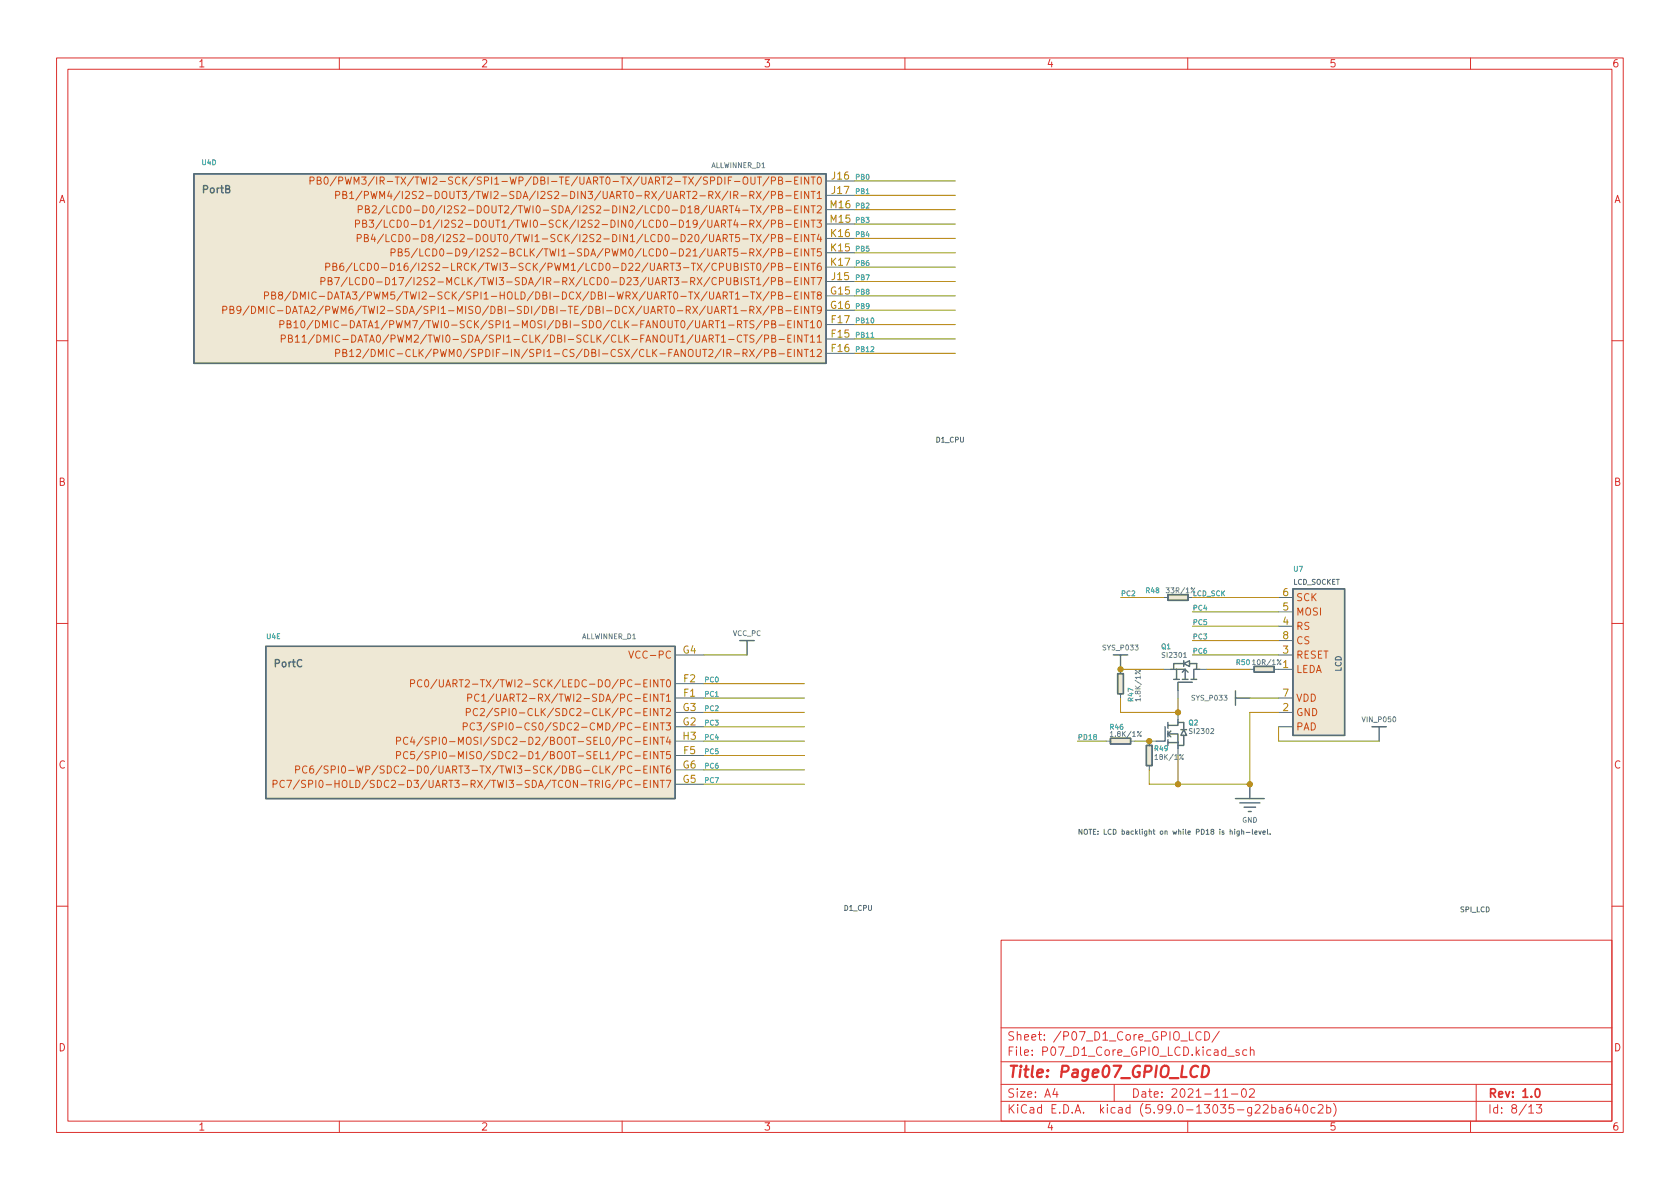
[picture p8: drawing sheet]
<svg xmlns="http://www.w3.org/2000/svg" width="297mm" height="210mm" viewBox="0 0 297 210" stroke-linecap="round" stroke-linejoin="round" font-family="sans-serif">
<g fill="none" stroke="#dc322f" stroke-width=".18">
<path d="M10 10.2h277v190.1h-277zM12 12.2h273v186.1h-273zM60 10.2v2M110 10.2v2M160 10.2v2M210 10.2v2M260 10.2v2M10 60.2h2M285 60.2h2M10 110.2h2M285 110.2h2M10 160.2h2"/>
<path d="M177 166.3h108v32h-108zM285 160.2h2M60 198.3v2M110 198.3v2M160 198.3v2M177 194.8h108M177 191.8h108M177 187.8h108M177 181.8h108M186.5 192.5l-.4 1h1M186.9 193v1M197 191.8v3"/>
<path d="M210 198.3v2M212.4 182.6a.6 .6 0 0 0-.8 0 .6 .6 0 0 0-.2 .7 .56 .56 0 0 0 .3 .6 .56 .56 0 0 0 .7-.1M213 182.4a.76 .76 0 0 1 .9 .8 .76 .76 0 0 1-.9 .7zM215.6 182.4l-1.3 1.9M216.2 194h.9M217.1 186.8h1.1M217.7 193.5h1.2M219.1 185.7l-.4-.1-.2 .2 .1 .3 .5 .1v.4h-.6M219.7 192.6l.2-.1a.81 .81 0 0 1 .5 .7 .81 .81 0 0 1-.3 .8h-.1a.81 .81 0 0 1-.6-.6 .81 .81 0 0 1 .3-.8zM220.4 185.7l-.4-.1-.3 .3v.4l.2 .3h.5M220.9 192.7l.6-.2 .2 .2 .1 .3-.9 1h.9M221.1 185.8l.2-.2 .3 .1 .1 .9"/>
<path d="M221.1 185.1v1.5M224.9 195.9l.4-.1 .3 .3v.4l-.2 .3h-.5M224.9 195.3v1.5M226.2 195.9h.6l.1 .9M226.9 196.2l-.5 .1a.29 .29 0 0 0-.3 .2 .29 .29 0 0 0 .3 .3h.5M228.2 195.3a.59 .59 0 0 0-.7 .7v.5l.1 .3h.5l.2-.1 .1-.5-.2-.2-.4-.1-.3 .3M229.3 195.3l-.4 1h1M229.6 195.8v1M230.5 195.5l.2-.2a.81 .81 0 0 1 .6 .7 .81 .81 0 0 1-.3 .8h-.1a.81 .81 0 0 1-.4-1.3zM232.5 195.9l-.4-.1-.3 .3v.4l.1 .3h.6M233.1 195.5l.5-.2 .3 .2v.3l-.9 1h.9M234.6 195.9l.4-.1 .3 .3v.4l-.2 .3h-.5"/>
<path d="M234.6 195.3v1.5M235.8 195.1a1.72 1.72 0 0 1 0 2.3M260 198.3v2M261 191.8v6.5M270.3 195.8l.4-.5v1.5M270.3 196.8h.9M271.7 195.3h.9l-.5 .6 .4 .1v.7l-.2 .1h-.4l-.2-.1"/>
</g>
<path d="M271.6 192.6l.2-.1a.82 .82 0 0 1 .6 .7 .82 .82 0 0 1-.3 .8h-.2a.81 .81 0 0 1-.6-.6 .81 .81 0 0 1 .3-.8z" fill="none" stroke="#dc322f" stroke-width=".3"/>
<path d="M212.7 188.5h.5a1.08 1.08 0 0 1 .5 1 1.08 1.08 0 0 1-.8 1h-.4z" fill="none" stroke="#dc322f" stroke-width=".4"/>
<g fill="none" stroke="#586e75" stroke-width=".25">
<path d="M34.3 30.7h111.7v33.6h-111.7zM47 114.3h72.4v26.9h-72.4zM130.8 113.3h2.5M132.1 113.3v2.5M196.8 115.8h2.6M197.6 119.1h1v3.6h-1zM198.1 115.8v2.6M206.5 105.2h3.6v1h-3.6zM207 118.4h1M208 118.4h1.5v1.7M208 118.4v1.7M209 118.9l.5-.5 .6 .5"/>
<path d="M209.3 117.3h-1.8v1.1M209.3 117.3l1-.5v1.1zM209.3 116.8v1.1M210.3 117.3h1.3v1.1M212.1 118.4h-1v1.7M221.7 117.9h3.6v1h-3.6zM228.6 104.1h9.1v25.9h-9.1zM196.3 130.6h3.6v1h-3.6zM202.7 131.8h1v3.6h-1zM206 128.5v2.6h-1.5M206.5 129.8h1.8v1.5M206.5 127.8v1"/>
<path d="M206.5 129.3v1M206.5 130.8v1M206.5 129.8l.5 .5M206.5 131.3h1.8M207 129.3l-.5 .5M207.5 120.1h1M208.3 127.2v1.1h-1.8M208.3 131.3v1M208.3 127.8h1v1.2M208.8 129h1M209 120.1h1.1M209.3 130v1.8h-1"/>
<path d="M209.3 129l.5 1h-1zM210.6 120.1h1M210.8 120.6h-2.5v1.6M218.4 122.2v2.5M218.4 123.4h2.6M221 138.7v2.5M242.6 128.5h2.5M243.8 128.5v2.6M218.4 141.2h5.1M219.2 142h3.6M220 142.7h2M220.7 143.5h.5"/>
</g>
<g fill="none" stroke="#586e75" stroke-width=".18">
<path d="M146 32h5.1M146 34.5h5.1M146 39.6h5.1M146 37.1h5.1M146 59.9h5.1M146 57.4h5.1M146 52.3h5.1M146 54.9h5.1M146 49.8h5.1M146 44.7h5.1M146 42.2h5.1M146 47.2h5.1"/>
<path d="M146 62.5h5.1M119.4 115.8h5.1M198.1 118.4v.7M205.7 105.7h.8M205.7 118.4h1.3M210.1 105.7h.7M212.1 118.4h1.3M221 118.4h.7M225.3 118.4h3.3M226.1 115.8h2.5M226.1 105.7h2.5M226.1 110.7h2.5"/>
<path d="M226.1 108.2h2.5M226.1 113.3h2.5M119.4 131.1h5.1M119.4 123.4h5.1M119.4 120.9h5.1M119.4 133.6h5.1M119.4 128.5h5.1M119.4 126h5.1M119.4 138.7h5.1M119.4 136.1h5.1M195.6 131.1h.7M198.1 122.7v.7"/>
<path d="M199.9 131.1h.8M203.2 135.4v.7M204.5 131.1h-1.3v.7M208.3 122.2v1.2M208.3 126v1.2M208.3 132.3v1.3M226.1 123.4h2.5M226.1 128.5h2.5M226.1 126h2.5M218.3 146.6v.1M218.3 146.9v.6M219.1 146.9v.8l-.2 .1h-.2"/>
<path d="M219.1 147l-.2-.1-.2 .2 .1 .4h.3M219.5 147h.4v.5M219.5 146.6v.9M220.3 147.2h.7M221.4 146.6v.8l.2 .1M221.9 147.2h.4l-.1-.2-.2-.1-.1 .2v.4h.3M222.6 146.9l.2 .6 .2-.6M223.3 147.2h.4v-.2l-.3-.1-.1 .2v.4h.4M224.1 146.6v.8l.1 .1M224.6 147.5h.1"/>
</g>
<g fill="#eee8d5" stroke="#eee8d5" stroke-width=".18">
<path d="M47 114.3h72.4v26.9h-72.4z"/>
<path d="M197.6 119.1h1v3.6h-1z"/>
<path d="M206.5 105.2h3.6v1h-3.6z"/>
<path d="M34.3 30.7h111.7v33.6h-111.7z"/>
<path d="M202.7 131.8h1v3.6h-1z"/>
<path d="M196.3 130.6h3.6v1h-3.6z"/>
<path d="M228.6 104.1h9.1v25.9h-9.1z"/>
<path d="M221.7 117.9h3.6v1h-3.6z"/>
</g>
<g fill="none" stroke="#cb4b16" stroke-width=".18">
<path d="M54.8 32l.6-.1 .1-.2v-.3l-.7-.1v1.3M56.1 31.9l.5-.1 .1-.1v-.3l-.6-.1v1.3h.5l.1-.1 .1-.4-.3-.2M57.4 31.4l.2-.1a.68 .68 0 0 1 .4 .6 .68 .68 0 0 1-.4 .7l-.2-.1-.1-.4zM59.3 34.5l.7-.1 .1-.1-.1-.3-.7-.2v1.3M59.5 31.2l-1.1 1.7M59.9 32l.6-.1 .1-.2v-.3l-.7-.1v1.3M60.6 34.4h.6l.1-.2-.1-.2-.6-.2v1.3h.5l.2-.1v-.3l-.3-.3M61 31.3l.3 1.3 .3-.9 .2 .9 .3-1.3M61.8 34.2l.4-.4v1.3M61.8 35.1h.8M62.6 32.6v-1.3l.4 .9 .5-.9v1.3M62.9 39.6l.6-.1 .1-.2-.1-.3-.6-.1v1.3"/>
<path d="M63.3 37h.6l.2-.2-.1-.3-.7-.1v1.3M63.9 31.3h.8l-.4 .5 .4 .1v.6l-.2 .1-.6-.1M64 33.8l-1.1 1.6M64.1 39.5h.6l.1-.2-.1-.3-.6-.1v1.3h.5l.2-.1 .1-.3-.4-.3M64.4 34.5l.6-.1 .2-.1-.1-.3-.7-.2v1.3M64.6 37l.6-.1 .1-.2-.1-.2-.6-.1v1.3h.5l.2-.2v-.3l-.3-.2M65.3 38.9h.8l-.5 .5 .4 .1v.6l-.2 .1-.5-.1M65.6 33.8l.3 1.3 .2-.9 .3 .9 .3-1.3M65.8 36.5l.5-.1 .2 .3-.7 1h.7M66.2 31.2l-1.1 1.7M66.6 31.3v1.3M67.1 35.1v-1.3l.5 .9 .4-.9v1.3"/>
<path d="M67.2 32l.6-.1 .1-.2v-.3l-.7-.1v1.3M67.5 32l.4 .6M67.5 38.9l-1.1 1.6M67.9 38.9v1.3h.6M68 36.3l-1.1 1.7M68.4 36.4v1.3h.6M68.5 32.1h.9M68.8 33.8l-.3 .9h.8M69.1 34.3v.8M69.7 39a.6 .6 0 0 0-.8 .5 .6 .6 0 0 0 .5 .7l.3-.1M69.9 31.3h.7M70.2 36.5a.6 .6 0 0 0-.9 .4 .6 .6 0 0 0 .6 .8l.3-.2"/>
<path d="M70.2 38.9a.64 .64 0 0 1 .8 .7 .64 .64 0 0 1-.8 .6zM70.2 31.3v1.3M70.7 36.4a.64 .64 0 0 1 .7 .6 .64 .64 0 0 1-.7 .7zM70.7 33.8l-1.1 1.6M71.1 33.8v1.3M71.6 39l.1-.1a.68 .68 0 0 1 .5 .7 .68 .68 0 0 1-.5 .6l-.1-.1-.2-.4zM71.7 34l.5-.2 .2 .4-.8 .9h.8M72 36.5l.2-.1a.68 .68 0 0 1 .5 .6 .68 .68 0 0 1-.5 .7l-.2-.2-.1-.3zM72.7 39.7h1M73.2 37.2h1M73.6 33.9l-.5-.1-.2 .3 .1 .3 .6 .2v.4l-.2 .1h-.5M74.1 34l.5-.2 .2 .4-.8 .9h.8"/>
<path d="M74.3 38.9a.64 .64 0 0 1 .7 .7 .64 .64 0 0 1-.7 .6zM74.8 36.4a.64 .64 0 0 1 .7 .6 .64 .64 0 0 1-.7 .7zM75.5 39.3l.4-.4v1.3M76.1 36.5l.2-.1a.68 .68 0 0 1 .4 .6 .68 .68 0 0 1-.4 .7l-.2-.2-.1-.3zM77.7 38.9l-1.1 1.6M78.1 38.9v1.3M78.2 36.3l-1.1 1.7M39.4 54.8h.6l.1-.2v-.3l-.7-.1v1.2M40.7 54.8l.5-.1 .1-.2v-.2l-.6-.1v1.2h.4l.2-.1 .1-.3-.3-.2M42.6 54.7l-.2 .2h-.3l-.2-.2 .1-.5h.4l.1 .1a.84 .84 0 0 1-.3 1.1h-.2M44 54.1l-1 1.6M44.5 54.2a.64 .64 0 0 1 .7 .6 .64 .64 0 0 1-.7 .6z"/>
<path d="M45.7 55.4v-1.2l.5 .9 .4-.9v1.2M46.8 52.3l.6-.1 .1-.2-.1-.3-.6-.1v1.3M47.2 54.2v1.2M48 52.2h.6l.1-.2-.1-.3-.6-.1v1.3h.5l.2-.1 .1-.3-.3-.3M48.5 54.3a.6 .6 0 0 0-.8 .4 .6 .6 0 0 0 .6 .7l.2-.1M49.1 54.9h.9M49.5 57.4l.6-.1 .1-.2v-.3l-.7-.1v1.3M49.5 52.2l-.3-.3 .1-.2 .2-.1 .4 .1 .1 .2-.1 .1-.5 .2-.2 .2 .1 .4 .2 .1 .4-.1 .1-.1-.1-.4-.2-.1M49.7 59.9l.6-.1 .2-.1-.1-.3-.7-.2v1.3M50.6 54.2a.64 .64 0 0 1 .8 .6 .64 .64 0 0 1-.8 .6zM50.8 57.3l.5-.1 .1-.1v-.3l-.6-.1v1.3h.4l.2-.1 .1-.4-.3-.2M51 59.8h.5l.2-.2-.1-.2-.6-.2v1.3h.5l.2-.1v-.3l-.3-.3"/>
<path d="M51.4 51.6l-1.1 1.6M51.7 55.4l.5-1.2 .4 1.2M51.8 51.6a.64 .64 0 0 1 .8 .7 .64 .64 0 0 1-.8 .6zM51.8 55.1h.7M52 57.1l.3-.4v1.3M52 58h.7M52.2 59.6l.4-.4v1.3M52.8 54.2h.7M53.1 52.9v-1.3l.4 .9 .5-.9v1.3M53.2 54.2v1.2M53.4 56.8l.1-.1a.68 .68 0 0 1 .4 .6 .68 .68 0 0 1-.4 .7 .84 .84 0 0 1-.1-1.2zM53.4 59.6l.4-.4v1.3"/>
<path d="M53.8 55.4l.4-1.2 .4 1.2M53.9 55.1h.6M54.6 51.6v1.3M55 54.3l.5-.1 .2 .3-.8 .9h.8M55.4 56.6l-1.1 1.7M55.6 59.2l-1.1 1.6M55.8 56.7a.64 .64 0 0 1 .7 .6 .64 .64 0 0 1-.7 .7zM55.9 51.7a.6 .6 0 0 0-.8 .5 .6 .6 0 0 0 .6 .7l.2-.1M56 59.2a.64 .64 0 0 1 .8 .7 .64 .64 0 0 1-.8 .6zM56.4 52.4h1M56.7 49.7h.7l.1-.2-.1-.3-.7-.1v1.3M57 58v-1.3l.5 .9 .4-.9v1.3"/>
<path d="M57.2 54.1l-1.1 1.6M57.6 47.2l.6-.1 .1-.1v-.3l-.7-.2v1.3M58 51.6a.64 .64 0 0 1 .7 .7 .64 .64 0 0 1-.7 .6zM58 49.7l.6-.1 .1-.2-.1-.2-.6-.1v1.3h.5l.2-.2v-.3l-.3-.2M58.5 56.7v1.3M58.7 59.2v1.3M58.9 47.1h.5l.1-.2v-.2l-.6-.2v1.3h.4l.2-.1 .1-.3-.3-.3M59.1 52.9l.4-1.3 .5 1.3M59.2 49.1h.8l-.5 1.3M59.2 52.5h.6M59.8 56.8a.6 .6 0 0 0-.8 .4 .6 .6 0 0 0 .6 .8l.2-.1M60.1 59.4a.6 .6 0 0 0-.9 .4 .6 .6 0 0 0 .6 .7l.3-.1"/>
<path d="M60.2 51.6h.7M60.4 57.5h.9M60.6 51.6v1.3M60.7 46.5l-.4 .1a.85 .85 0 0 0 0 1.2l.4-.1 .1-.4-.2-.3-.4 .1-.1 .2M61.2 52.9l.4-1.3 .4 1.3M61.3 52.5h.6M61.4 49l-1.1 1.7M61.8 49.1v1.3h.6M61.9 56.7a.64 .64 0 0 1 .8 .6 .64 .64 0 0 1-.8 .7zM62.2 59.2a.64 .64 0 0 1 .7 .7 .64 .64 0 0 1-.7 .6zM62.3 46.5l-1.1 1.6M62.7 46.5v1.3h.6"/>
<path d="M63 58l.5-1.3 .4 1.3M63.2 42.1h.6l.1-.2-.1-.3-.6-.1v1.2M63.2 57.6h.6M63.6 49.2a.6 .6 0 0 0-.9 .4 .6 .6 0 0 0 .6 .8l.3-.2M64.1 49.1a.64 .64 0 0 1 .8 .6 .64 .64 0 0 1-.8 .7zM64.4 42.1l.6-.1 .1-.2-.1-.2-.6-.1v1.2h.5l.2-.1 .1-.3-.3-.2M64.4 46.7a.6 .6 0 0 0-.8 .4 .6 .6 0 0 0 .6 .7l.2-.1M65 46.5a.64 .64 0 0 1 .7 .7 .64 .64 0 0 1-.7 .6zM65.5 49.2l.1-.1a.68 .68 0 0 1 .5 .6 .68 .68 0 0 1-.5 .7l-.1-.2-.2-.3zM65.9 41.4l-.3 .9h.8M66.2 41.9v.8M66.4 46.6l.1-.1a.68 .68 0 0 1 .4 .7 .68 .68 0 0 1-.4 .6 .84 .84 0 0 1-.1-1.2z"/>
<path d="M66.6 49.9h1M67.5 47.3h.9M67.8 41.4l-1.1 1.6M68.2 49.1a.64 .64 0 0 1 .7 .6 .64 .64 0 0 1-.7 .7zM68.2 41.5v1.2h.6M69 46.5a.64 .64 0 0 1 .8 .7 .64 .64 0 0 1-.8 .6zM69.1 44.7l.6-.1 .2-.2-.1-.3-.7-.1v1.3M69.4 49.4l.3-.3v1.3M69.4 50.4h.7M70 41.6a.6 .6 0 0 0-.8 .4 .6 .6 0 0 0 .5 .7l.3-.1M70.2 46.9l.4-.4v1.3M70.2 47.8h.8"/>
<path d="M70.4 44.6l.6-.1 .1-.1-.1-.3-.6-.1v1.3h.5l.2-.1v-.4l-.3-.2M70.5 49.1h.9l-.6 1.3M70.5 41.5a.64 .64 0 0 1 .8 .6 .64 .64 0 0 1-.8 .6zM71.9 41.6l.1-.1a.68 .68 0 0 1 .5 .6 .68 .68 0 0 1-.5 .6l-.1-.1-.2-.4zM72 46.5l-.3 .1a.85 .85 0 0 0 0 1.2l.4-.1 .1-.4-.3-.3-.3 .1-.2 .2M72.3 44h-.6l-.1 .6 .2-.1h.4l.2 .2-.1 .5-.2 .1-.5-.1M72.8 49l-1.1 1.7M73 42.2h1M73.8 43.9l-1.1 1.7M74.2 44v1.3h.6M74.6 41.5a.64 .64 0 0 1 .7 .6 .64 .64 0 0 1-.7 .6zM75.5 40.2h.7"/>
<path d="M76 44.1a.6 .6 0 0 0-.9 .4 .6 .6 0 0 0 .6 .8l.3-.1M76 42l-.2-.2 .1-.2 .1-.1h.4l.1 .2v.2l-.6 .2-.1 .1 .1 .4 .1 .1h.4l.1-.2v-.4l-.2-.1M76.5 44a.64 .64 0 0 1 .8 .6 .64 .64 0 0 1-.8 .7zM77.9 44.1l.1-.1a.68 .68 0 0 1 .5 .6 .68 .68 0 0 1-.5 .7 .84 .84 0 0 1-.1-1.2zM78 41.4l-1.1 1.6M78.4 41.5v1.2M79 44.8h1M80.6 44a.64 .64 0 0 1 .7 .6 .64 .64 0 0 1-.7 .7zM82.5 44.5l-.2 .3h-.3l-.2-.3 .1-.4 .4-.1 .1 .1a.84 .84 0 0 1-.3 1.2h-.2M144.4 49.1h.9l-.6 1.3M144.5 59.6l.4-.4v1.3M144.6 56.8l.2-.1a.68 .68 0 0 1 .4 .6 .68 .68 0 0 1-.4 .7l-.2-.1-.1-.4z"/>
<path d="M144.7 52.2l-.2-.3 .1-.2 .1-.1 .4 .1 .1 .2v.1l-.6 .2-.1 .2 .1 .4 .1 .1 .4-.1 .1-.1v-.3l-.2-.2M145.1 46.5l-.4 .1a.85 .85 0 0 0 0 1.2l.5-.1v-.4l-.2-.3h-.3l-.2 .3M145.2 44h-.6l-.1 .6 .2-.1h.4l.1 .2v.5l-.2 .1-.5-.1M145.2 54.7l-.2 .2h-.3l-.2-.2 .1-.5h.4l.2 .1a.84 .84 0 0 1-.3 1.1h-.3M52.2 60.5h.7M53.4 60.5h.7M57.3 60.5v-1.3l.4 .9 .4-.9v1.3M59.3 62.4h.7l.1-.2-.1-.3-.7-.1v1.3M60.6 62.4l.6-.1 .1-.2-.1-.2-.6-.1v1.3h.5l.2-.2v-.3l-.3-.2M60.6 60h1M61.8 62.1l.4-.3v1.3M61.8 63.1h.8"/>
<path d="M63 61.9l.5-.1 .3 .3-.8 1h.8M63.3 60.5l.4-1.3 .4 1.3M63.4 60.1h.6M65.2 61.7l-1.1 1.7M65.6 61.8a.64 .64 0 0 1 .8 .6 .64 .64 0 0 1-.8 .7zM66.9 63.1v-1.3l.4 .9 .5-.9v1.3M68.4 61.8v1.3M69.7 61.9a.6 .6 0 0 0-.8 .4 .6 .6 0 0 0 .5 .8l.3-.2M70.2 62.6h1M72.5 61.9a.6 .6 0 0 0-.8 .4 .6 .6 0 0 0 .6 .8l.2-.2M73.1 61.8v1.3h.6M74.1 61.8v1.3"/>
<path d="M74.3 62.3l.5 .8M74.8 61.8l-.7 .7M144.5 60.5h.7M111.2 115.1l.4 1.3 .4-1.3M48.3 138.6h.6l.1-.2-.1-.3-.6-.1v1.3M50.3 138.1a.6 .6 0 0 0-.9 .4 .6 .6 0 0 0 .6 .8l.3-.2M50.7 138h.8l-.5 1.3M52.3 136.1l.6-.1 .1-.1-.1-.3-.6-.2v1.3M52.9 137.9l-1.1 1.7M54 138h-.5l-.1 .1v.4l.5 .2 .1 .3-.2 .3-.5-.1M54.3 135.6a.6 .6 0 0 0-.9 .4 .6 .6 0 0 0 .6 .7l.3-.1M54.6 138.6h.6l.1-.2-.1-.3-.6-.1v1.3"/>
<path d="M55.4 135.4l-.4 .1a.86 .86 0 0 0 0 1.2l.4-.1 .1-.4-.3-.3h-.2l-.2 .3M55.8 138v1.3M56.5 138.1l.2-.1a.68 .68 0 0 1 .4 .6 .68 .68 0 0 1-.4 .7l-.2-.2-.1-.3zM56.9 135.4l-1.1 1.6M57.7 138.8h.9M58 135.5l-.5-.1-.1 .2v.3l.5 .3 .1 .3-.2 .2h-.5M58.6 136.1l.6-.1 .1-.1-.1-.3-.6-.2v1.3M59.2 138v1.3M59.2 138.6h.8M59.8 135.4v1.3M60.5 135.6l.2-.2a.68 .68 0 0 1 .4 .7 .68 .68 0 0 1-.4 .6l-.2-.1-.1-.4zM61.6 136.2h1"/>
<path d="M63.1 135.4l.3 1.3 .2-.9 .3 .9 .3-1.3M70.1 133.6l.6-.1 .1-.2v-.3l-.7-.1v1.3M70.1 131h.6l.1-.2v-.3l-.7-.1v1.2M72.1 133a.6 .6 0 0 0-.8 .4 .6 .6 0 0 0 .6 .8l.2-.1M72.1 130.5a.6 .6 0 0 0-.8 .4 .6 .6 0 0 0 .6 .7l.2-.1M72.6 120.9l.6-.1 .1-.2v-.3l-.7-.1v1.3M72.9 130.3l-.3 .9h.8M73.2 130.8v.8M73.3 132.9h-.6l-.1 .6 .2-.1h.4l.1 .2v.5l-.2 .1-.5-.1M74.6 120.3a.6 .6 0 0 0-.8 .4 .6 .6 0 0 0 .5 .8l.3-.1M74.8 132.8l-1.1 1.7M74.8 130.3l-1.1 1.6"/>
<path d="M75.3 120.3l.1-.1a.68 .68 0 0 1 .4 .6 .68 .68 0 0 1-.4 .7 .84 .84 0 0 1-.1-1.2zM75.9 133l-.5-.1-.2 .1v.4l.5 .2 .2 .3-.3 .3-.5-.1M75.9 130.4h-.5l-.2 .1v.3l.5 .3 .2 .3-.3 .2h-.5M76.4 133.6l.6-.1 .1-.2v-.3l-.7-.1v1.3M76.4 131h.6l.1-.2v-.3l-.7-.1v1.2M77.2 120.1l-1 1.7M77.7 120.2v1l.2 .3 .4-.1 .1-.2v-1M77.7 130.4v1.2M77.7 132.9v1.3M78.4 133l.1-.1a.68 .68 0 0 1 .5 .6 .68 .68 0 0 1-.5 .7 .84 .84 0 0 1-.1-1.2zM78.4 130.4h.1a.68 .68 0 0 1 .5 .6 .68 .68 0 0 1-.5 .6 .84 .84 0 0 1-.1-1.2zM78.8 121.5l.4-1.3 .5 1.3"/>
<path d="M78.9 121.1h.6M81.9 128.5l.6-.1 .1-.2v-.3l-.7-.1v1.3M82.4 125.9h.7l.1-.2-.1-.3-.7-.1v1.3M82.7 123.4l.6-.1 .1-.1v-.3l-.7-.2v1.3M83.9 127.9a.6 .6 0 0 0-.8 .5 .6 .6 0 0 0 .6 .7l.2-.1M84.3 127.8h.8l-.4 .5 .4 .1v.6l-.2 .1-.6-.1M84.4 125.4a.6 .6 0 0 0-.8 .4 .6 .6 0 0 0 .6 .8l.2-.2M84.7 122.9a.6 .6 0 0 0-.9 .4 .6 .6 0 0 0 .6 .7l.3-.1M84.9 125.4l.5-.1 .3 .3-.8 1h.8M85.2 123.1l.3-.4v1.3M85.2 124h.7M86.6 127.8l-1.1 1.6"/>
<path d="M87.1 125.2l-1.1 1.7M87.3 122.7l-1 1.6M87.7 127.9l-.5-.1-.2 .1v.4l.5 .2 .2 .4-.3 .2-.5-.1M87.8 122.7v1.1l.2 .2h.4l.1-.2v-1.1M88.2 128.5l.6-.1 .1-.2v-.3l-.7-.1v1.3M88.2 125.3h-.5l-.2 .1v.4l.6 .2 .1 .3-.2 .3-.5-.1"/>
</g>
<g fill="none" stroke="#6c71c4" stroke-width=".18">
<path d="M200.7 118.5l.9 .7M209.3 116.3h.5M221.5 116.9l.2-.3v.9M221.5 117.5h.5M196.3 129.6l.3-.3v.9M196.3 130.2h.5M201.6 123.7h-.9l.3 .3M201.6 123.5v.5M201.8 129.3l-.7 .9M204.2 133.7l.2-.3v.9M204.2 134.3h.5"/>
<circle cx="201.5" cy="118.6" r=".12"/>
<circle cx="201.6" cy="130.1" r=".12"/>
</g>
<path d="M154 59.7h.5" fill="none" stroke="#2aa198" stroke-width=".18"/>
<g fill="none" stroke="#859900" stroke-width=".18">
<path d="M151.1 32h17.8M151.1 34.5h17.8M151.1 37.1h17.8M151.1 39.6h17.8M151.1 42.2h17.8M151.1 44.7h17.8M151.1 47.2h17.8M151.1 49.8h17.8M151.1 52.3h17.8M151.1 54.9h17.8M151.1 57.4h17.8M151.1 59.9h17.8"/>
<path d="M151.1 62.5h17.8M124.5 115.8h7.6M198.1 105.7h7.6M198.1 118.4h7.6M210.8 110.7h15.3M210.8 113.3h15.3M210.8 115.8h15.3M210.8 105.7h15.3M210.8 108.2h15.3M213.4 118.4h7.6M124.5 120.9h17.7M124.5 123.4h17.7"/>
<path d="M124.5 126h17.7M124.5 131.1h17.7M124.5 128.5h17.7M124.5 133.6h17.7M124.5 138.7h17.7M124.5 136.1h17.7M190.5 131.1h5.1M198.1 123.4v2.6h10.2v-2.6M200.7 131.1h2.5M208.3 133.6v5.1M221 123.4h5.1M226.1 126h-5.1v12.7h-17.8v-2.6"/>
<path d="M226.1 128.5v2.6h17.7"/>
</g>
<g fill="#859900" stroke="#859900" stroke-width=".18">
<circle cx="208.3" cy="126" r=".46"/>
<circle cx="221" cy="138.7" r=".46"/>
<circle cx="203.2" cy="131.1" r=".46"/>
<circle cx="208.3" cy="138.7" r=".46"/>
<circle cx="198.1" cy="118.4" r=".46"/>
</g>
<text font-size="2.8" fill="#dc322f" x="178" y="190.6">Title: Page07_GPIO_LCD</text>
<g font-size="2.1" fill="#dc322f">
<text x="178" y="184">Sheet: /P07_D1_Core_GPIO_LCD/</text>
<text x="178" y="186.7">File: P07_D1_Core_GPIO_LCD.kicad_sch</text>
<text x="178" y="196.9">KiCad E.D.A. kicad (5.99.0-13035-g22ba640c2b)</text>
<text x="178" y="194.1">Size: A4</text>
<text x="200" y="194.1">Date: 2021-11-02</text>
<text x="263" y="194.1">Rev: 1.0</text>
<text x="263" y="196.9">Id: 8/13</text>
</g>
<g font-size="1.8" fill="#dc322f">
<text x="35" y="11.9">1</text>
<text x="85" y="11.9">2</text>
<text x="135" y="11.9">3</text>
<text x="185" y="11.9">4</text>
<text x="235" y="11.9">5</text>
<text x="285" y="11.9">6</text>
<text x="10.3" y="35.9">A</text>
<text x="285.3" y="35.9">A</text>
<text x="10.3" y="85.9">B</text>
<text x="285.3" y="85.9">B</text>
<text x="10.3" y="135.9">C</text>
<text x="285.3" y="135.9">C</text>
<text x="10.3" y="185.9">D</text>
<text x="285.3" y="185.9">D</text>
<text x="35" y="199.9">1</text>
<text x="85" y="199.9">2</text>
<text x="135" y="199.9">3</text>
<text x="185" y="199.9">4</text>
<text x="235" y="199.9">5</text>
<text x="285" y="199.9">6</text>
</g>
<g font-size="1.8" fill="#586e75">
<text x="35.9" y="34.2">PortB</text>
<text x="48.6" y="118">PortC</text>
</g>
<g font-size="1.8" fill="#cb4b16">
<text x="71" y="32.6">PB0/PWM3/IR-TX/TWI2-SCK/SPI1-WP/DBI-TE/UART0-TX/UART2-TX/SPDIF-OUT/PB-EINT0</text>
<text x="75.1" y="35.2">PB1/PWM4/I2S2-DOUT3/TWI2-SDA/I2S2-DIN3/UART0-RX/UART2-RX/IR-RX/PB-EINT1</text>
<text x="78.7" y="40.3">PB3/LCD0-D1/I2S2-DOUT1/TWI0-SCK/I2S2-DIN0/LCD0-D19/UART4-RX/PB-EINT3</text>
<text x="78.9" y="37.7">PB2/LCD0-D0/I2S2-DOUT2/TWI0-SDA/I2S2-DIN2/LCD0-D18/UART4-TX/PB-EINT2</text>
<text x="72.7" y="47.9">PB6/LCD0-D16/I2S2-LRCK/TWI3-SCK/PWM1/LCD0-D22/UART3-TX/CPUBIST0/PB-EINT6</text>
<text x="78.9" y="42.8">PB4/LCD0-D8/I2S2-DOUT0/TWI1-SCK/I2S2-DIN1/LCD0-D20/UART5-TX/PB-EINT4</text>
<text x="82.7" y="45.3">PB5/LCD0-D9/I2S2-BCLK/TWI1-SDA/PWM0/LCD0-D21/UART5-RX/PB-EINT5</text>
<text x="62.7" y="53">PB8/DMIC-DATA3/PWM5/TWI2-SCK/SPI1-HOLD/DBI-DCX/DBI-WRX/UART0-TX/UART1-TX/PB-EINT8</text>
<text x="72.8" y="50.4">PB7/LCD0-D17/I2S2-MCLK/TWI3-SDA/IR-RX/LCD0-D23/UART3-RX/CPUBIST1/PB-EINT7</text>
<text x="57.6" y="55.5">PB9/DMIC-DATA2/PWM6/TWI2-SDA/SPI1-MISO/DBI-SDI/DBI-TE/DBI-DCX/UART0-RX/UART1-RX/PB-EINT9</text>
<text x="64.3" y="58">PB10/DMIC-DATA1/PWM7/TWI0-SCK/SPI1-MOSI/DBI-SDO/CLK-FANOUT0/UART1-RTS/PB-EINT10</text>
<text x="64.2" y="60.6">PB11/DMIC-DATA0/PWM2/TWI0-SDA/SPI1-CLK/DBI-SCLK/CLK-FANOUT1/UART1-CTS/PB-EINT11</text>
<text x="75" y="63.1">PB12/DMIC-CLK/PWM0/SPDIF-IN/SPI1-CS/DBI-CSX/CLK-FANOUT2/IR-RX/PB-EINT12</text>
<text x="229.1" y="106.3">SCK</text>
<text x="229.1" y="111.4">RS</text>
<text x="229.1" y="108.8">MOSI</text>
<text x="229.1" y="113.9">CS</text>
<text x="112.1" y="116.5">VCC-PC</text>
<text x="229.1" y="119">LEDA</text>
<text x="229.1" y="116.5">RESET</text>
<text x="80.1" y="121.5">PC0/UART2-TX/TWI2-SCK/LEDC-DO/PC-EINT0</text>
<text x="88.4" y="124.1">PC1/UART2-RX/TWI2-SDA/PC-EINT1</text>
<text x="229.1" y="124.1">VDD</text>
<text x="78.8" y="131.7">PC4/SPI0-MOSI/SDC2-D2/BOOT-SEL0/PC-EINT4</text>
<text x="88.7" y="129.2">PC3/SPI0-CS0/SDC2-CMD/PC-EINT3</text>
<text x="88.9" y="126.6">PC2/SPI0-CLK/SDC2-CLK/PC-EINT2</text>
<text x="229.1" y="129.2">PAD</text>
<text x="229.1" y="126.6">GND</text>
<text x="64.1" y="136.8">PC6/SPI0-WP/SDC2-D0/UART3-TX/TWI3-SCK/DBG-CLK/PC-EINT6</text>
<text x="78.8" y="134.2">PC5/SPI0-MISO/SDC2-D1/BOOT-SEL1/PC-EINT5</text>
<text x="60.1" y="139.3">PC7/SPI0-HOLD/SDC2-D3/UART3-RX/TWI3-SDA/TCON-TRIG/PC-EINT7</text>
</g>
<g font-size="1.8" fill="#b58900">
<text x="147.1" y="31.7">J16</text>
<text x="147.1" y="34.3">J17</text>
<text x="146.9" y="39.4">M15</text>
<text x="146.9" y="36.8">M16</text>
<text x="147" y="41.9">K16</text>
<text x="147" y="44.4">K15</text>
<text x="147" y="47">K17</text>
<text x="146.9" y="52.1">G15</text>
<text x="147.1" y="49.5">J15</text>
<text x="146.9" y="54.6">G16</text>
<text x="147.1" y="59.7">F15</text>
<text x="147.1" y="57.1">F17</text>
<text x="147.1" y="62.2">F16</text>
<text x="226.8" y="107.9">5</text>
<text x="226.8" y="105.4">6</text>
<text x="226.8" y="110.5">4</text>
<text x="226.8" y="113">8</text>
<text x="120.7" y="115.6">G4</text>
<text x="226.8" y="118.1">1</text>
<text x="226.8" y="115.6">3</text>
<text x="120.7" y="125.7">G3</text>
<text x="120.9" y="123.2">F1</text>
<text x="120.9" y="120.6">F2</text>
<text x="226.8" y="125.7">2</text>
<text x="226.8" y="123.2">7</text>
<text x="120.7" y="128.3">G2</text>
<text x="120.8" y="130.8">H3</text>
<text x="120.7" y="135.9">G6</text>
<text x="120.9" y="133.3">F5</text>
<text x="120.7" y="138.4">G5</text>
</g>
<text font-size="1.4" fill="#586e75" x="237.2" y="118.8" transform="rotate(-90 237.2 118.8)">LCD</text>
<g font-size="1.2" fill="#268bd2">
<text x="35.7" y="29.2">U4D</text>
<text x="228.8" y="101.1">U7</text>
<text x="202.6" y="104.9">R48</text>
<text x="47.1" y="113">U4E</text>
<text x="205.4" y="114.8">Q1</text>
<text x="218.7" y="117.6">R50</text>
<text x="200.4" y="124" transform="rotate(-90 200.4 124)">R47</text>
<text x="196.3" y="129">R46</text>
<text x="210.2" y="128.2">Q2</text>
<text x="204.2" y="132.8">R49</text>
</g>
<g font-size="1.2" fill="#6c71c4">
<text x="125.7" y="29.7">ALLWINNER_D1</text>
<text x="206.5" y="104.9">33R/1%</text>
<text x="102.9" y="113">ALLWINNER_D1</text>
<text x="129.6" y="112.5">VCC_PC</text>
<text x="195.1" y="115">SYS_P033</text>
<text x="205.7" y="116.3">SI2301</text>
<text x="221.8" y="117.6">10R/1%</text>
<text x="201.7" y="123.6" transform="rotate(-90 201.7 123.6)">1.8K/1%</text>
<text x="210.8" y="123.9">SYS_P033</text>
<text x="196.7" y="130.3">1.8K/1%</text>
<text x="210.5" y="129.8">SI2302</text>
<text x="241" y="127.7">VIN_P050</text>
<text x="204.5" y="134.3">18K/1%</text>
<text x="219.6" y="145.5">GND</text>
</g>
<g font-size="1.2" fill="#2aa198">
<text x="151.1" y="31.8">PB0</text>
<text x="151.1" y="34.3">PB1</text>
<text x="151.1" y="41.9">PB4</text>
<text x="151.1" y="36.8">PB2</text>
<text x="151.1" y="39.4">PB3</text>
<text x="151.1" y="44.5">PB5</text>
<text x="151.1" y="47">PB6</text>
<text x="151.1" y="49.5">PB7</text>
<text x="151.1" y="52.1">PB8</text>
<text x="151.1" y="54.6">PB9</text>
<text x="151.1" y="57.2">PB10</text>
<text x="151.1" y="59.7">PB11</text>
<text x="151.1" y="62.2">PB12</text>
<text x="198.1" y="105.4">PC2</text>
<text x="210.8" y="105.4">LCD_SCK</text>
<text x="210.8" y="108">PC4</text>
<text x="210.8" y="110.5">PC5</text>
<text x="210.8" y="113">PC3</text>
<text x="210.8" y="115.6">PC6</text>
<text x="124.5" y="120.7">PC0</text>
<text x="124.5" y="123.2">PC1</text>
<text x="124.5" y="125.7">PC2</text>
<text x="124.5" y="128.3">PC3</text>
<text x="124.5" y="130.8">PC4</text>
<text x="190.5" y="130.8">PD18</text>
<text x="124.5" y="133.4">PC5</text>
<text x="124.5" y="135.9">PC6</text>
<text x="124.5" y="138.4">PC7</text>
</g>
<g font-size="1.2" fill="#586e75">
<text x="165.4" y="78.2">D1_CPU</text>
<text x="228.6" y="103.4">LCD_SOCKET</text>
<text x="190.5" y="147.6">NOTE: LCD backlight on while PD18 is high-level.</text>
<text x="149.1" y="161">D1_CPU</text>
<text x="258.1" y="161.3">SPI_LCD</text>
</g>
</svg>
